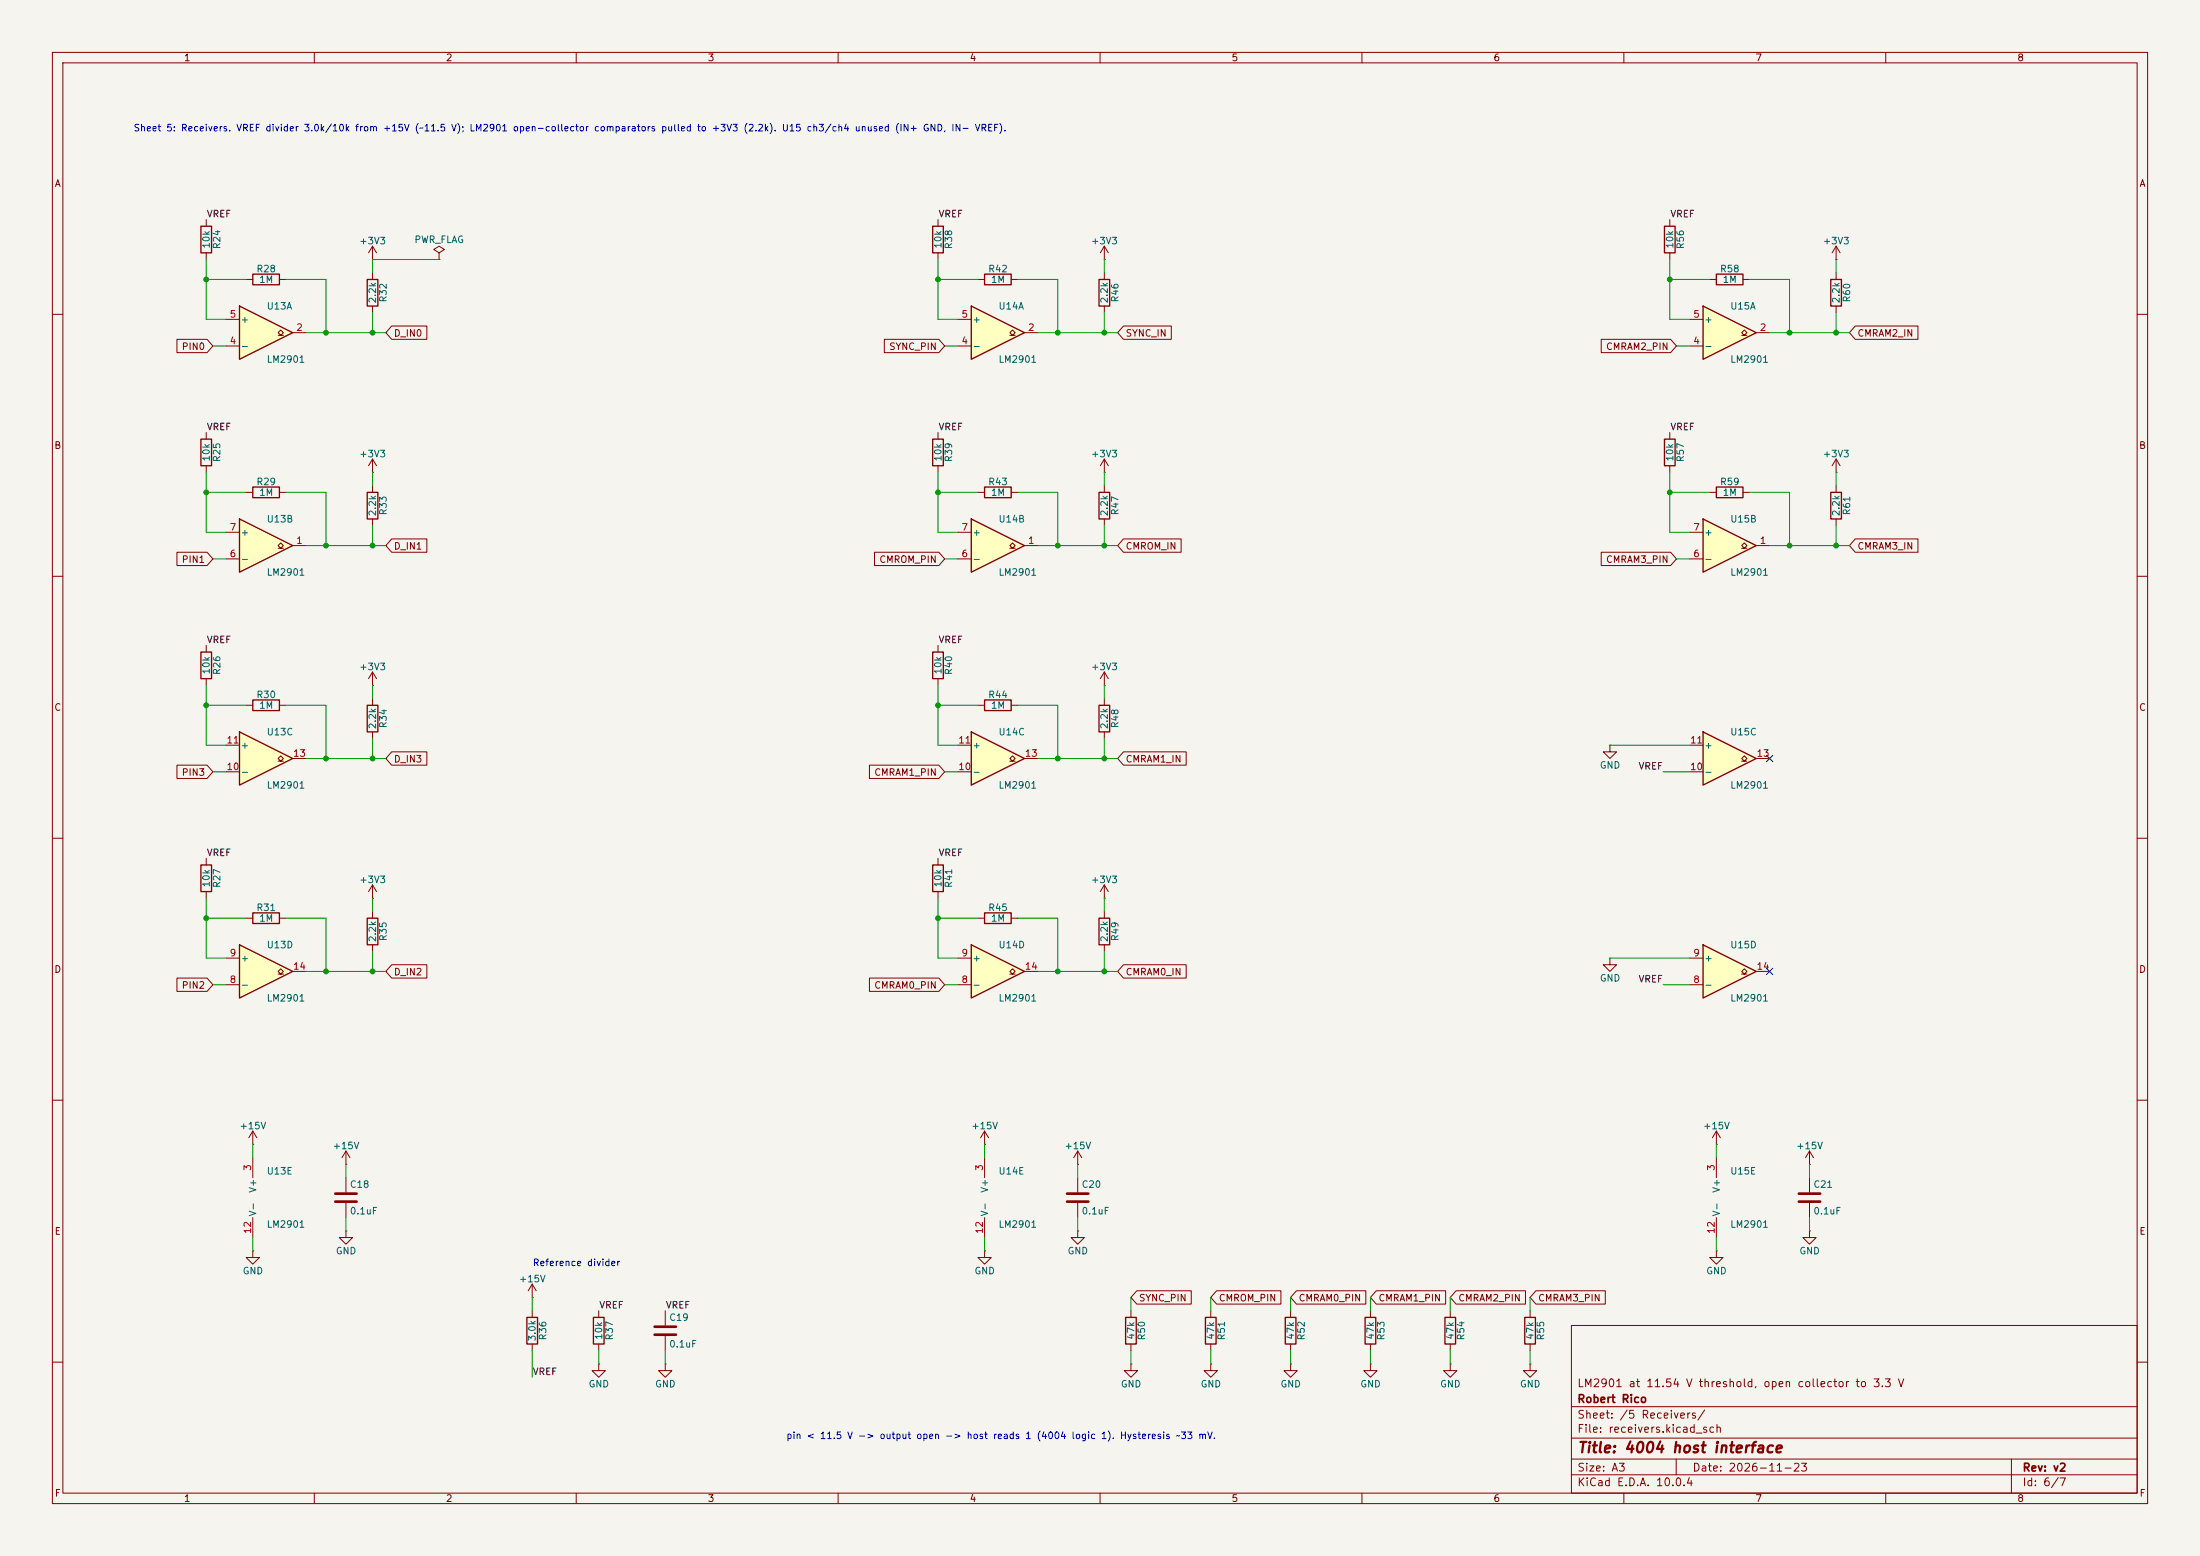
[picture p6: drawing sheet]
<svg xmlns="http://www.w3.org/2000/svg" width="420mm" height="297mm" viewBox="0 0 420 297" stroke-linecap="round" stroke-linejoin="round" font-family="sans-serif">
<path d="M0 0h420v297h-420z" fill="#f5f4ef" stroke="#f5f4ef" stroke-width=".19"/>
<g fill="none" stroke="#840000" stroke-width=".19">
<path d="M10 10h400v277h-400zM12 12h396v273h-396zM60 10v2M110 10v2M160 10v2M210 10v2M260 10v2M310 10v2M360 10v2M210.8 49.5h.1M210.8 47l-.7 1.3M210.8 47l.8 1.3"/>
<path d="M210.8 47v2.5M318.8 41.9v1.3M318.8 48.3v1.2M10 60h2M408 60h2M350.5 90.2h.1M350.5 87.6l-.7 1.3M350.5 87.6l.8 1.3M350.5 87.6v2.6M350.5 92.7v1.3M350.5 99.1v1.2M10 110h2"/>
<path d="M408 110h2M10 160h2M408 160h2M47 175.3h1.3M53.3 175.3h1.3M71.1 174v1.3M71.1 180.3v1.3M10 210h2M66 219.7l-.7 1.3M66 219.7l.8 1.3M66 219.7v2.5M408 210h2"/>
<path d="M66 234.9v1.3h1.3l-1.3 1.3-1.2-1.3h1.2M66 234.9h.1M66 222.2h.1M66 224.8v2.8M66 229.6v2.8M101.6 247.6h.1M101.6 245.1l-.8 1.3M101.6 245.1l.8 1.3M101.6 245.1v2.5M101.6 250.2v1.3M101.6 256.5v1.3M114.3 250.2v1.3"/>
<path d="M114.3 256.5v1.3M127 250.2v2.8M127 255v2.8M300 253h108v32h-108zM10 260h2M114.3 260.3v1.3h1.3l-1.3 1.3-1.3-1.3h1.3M114.3 260.3h.1M127 260.3v1.3h1.3l-1.3 1.3-1.3-1.3h1.3M127 260.3h.1M276.9 260.3v1.3h1.2l-1.2 1.3-1.3-1.3h1.3M276.9 260.3h.1M300 278.5h108"/>
<path d="M300 274.5h108M300 268.5h108M320 278.5v3M384 278.5v6.5M408 260h2M60 285v2M110 285v2M160 285v2M210 285v2M260 285v2M300 281.5h108M310 285v2"/>
<path d="M360 285v2"/>
</g>
<path d="M317.8 43.2h2v5.1h-2zM349.5 94h2v5.1h-2zM48.3 174.2h5v2.1h-5zM70.1 175.3h2v5h-2zM100.6 251.5h2v5h-2zM113.3 251.5h2v5h-2z" fill="none" stroke="#840000" stroke-width=".25"/>
<path d="M64 227.8h4.1M64 229.4h4.1M125 253.2h4M125 254.8h4" fill="none" stroke="#840000" stroke-width=".51"/>
<path d="M325.1 99.1l10.2 5-10.2 5.1z" fill="#ffffc2"/>
<path d="M327.7 52.3h5v2.1h-5zM178.1 83.8h2v5.1h-2zM325.1 99.1l10.2 5-10.2 5.1z" fill="none" stroke="#840000" stroke-width=".25"/>
<g fill="none" stroke="#840000" stroke-width=".19">
<path d="M326.4 53.3h1.3M332.7 53.3h1.3M179.1 82.6v1.2M179.1 88.9v1.3M322.6 106.7h2.5M322.6 101.6h2.5M332.5 104.6h.5l-.5-.5 .5-.5 .5 .5-.5 .5h.5M335.3 104.1h2.5M48.3 218.4h.1M48.3 215.9l-.8 1.3M48.3 215.9l.7 1.3M48.3 215.9v2.5"/>
<path d="M48.3 238.8v1.2h1.2l-1.2 1.3-1.3-1.3h1.3M48.3 238.8h.1M48.3 221v3.8M48.3 232.4v3.8"/>
</g>
<path d="M325.1 58.4l10.2 5.1-10.2 5.1z" fill="#ffffc2"/>
<path d="M38.4 43.2h2v5.1h-2zM178.1 43.2h2v5.1h-2zM325.1 58.4l10.2 5.1-10.2 5.1zM349.5 53.3h2v5.1h-2zM38.4 83.8h2v5.1h-2zM317.8 83.8h2v5.1h-2zM327.7 93h5v2h-5zM38.4 124.5h2v5h-2zM48.3 133.6h5v2h-5z" fill="none" stroke="#840000" stroke-width=".25"/>
<g fill="none" stroke="#840000" stroke-width=".19">
<path d="M39.4 41.9v1.3M39.4 48.3v1.2M71.1 49.5h.1M71.1 47l-.7 1.3M71.1 47l.8 1.3M71.1 47v2.5M83.8 48.3l1-.7-1-.6-1 .6 1 .7v1.2M83.8 49.5h.1M179.1 41.9v1.3M179.1 48.3v1.2M350.5 49.5h.1M350.5 47v2.5"/>
<path d="M350.5 52.1v1.2M350.5 58.4v1.3M350.5 47l-.7 1.3M350.5 47l.8 1.3M322.6 66h2.5M322.6 61h2.5M332.5 64h.5l-.5-.5 .5-.5 .5 .5-.5 .5h.5M335.3 63.5h2.5M39.4 82.6v1.2M39.4 88.9v1.3M318.8 82.6v1.2M318.8 88.9v1.3"/>
<path d="M326.4 94h1.3M332.7 94h1.3M39.4 123.2v1.3M39.4 129.5v1.3M47 134.6h1.3M53.3 134.6h1.3M71.1 130.8h.1M71.1 128.3v2.5M71.1 128.3l-.7 1.2M71.1 128.3l.8 1.2"/>
</g>
<path d="M185.4 99.1l10.2 5-10.2 5.1z" fill="#ffffc2"/>
<path d="M185.4 99.1l10.2 5-10.2 5.1zM70.1 134.6h2v5.1h-2z" fill="none" stroke="#840000" stroke-width=".25"/>
<path d="M182.9 106.7h2.5M182.9 101.6h2.5M192.8 104.6h.5l-.5-.5 .5-.5 .5 .5-.5 .5h.5M195.6 104.1h2.5M71.1 133.4v1.2M71.1 139.7v1.3" fill="none" stroke="#840000" stroke-width=".19"/>
<path d="M45.7 99.1l10.2 5-10.2 5.1z" fill="#ffffc2"/>
<path d="M45.7 99.1l10.2 5-10.2 5.1zM48.3 93h5v2h-5zM70.1 94h2v5.1h-2z" fill="none" stroke="#840000" stroke-width=".25"/>
<g fill="none" stroke="#840000" stroke-width=".19">
<path d="M47 94h1.3M53.3 94h1.3M71.1 90.2h.1M71.1 87.6l-.7 1.3M71.1 87.6l.8 1.3M71.1 87.6v2.6M71.1 92.7v1.3M71.1 99.1v1.2M43.2 106.7h2.5M43.2 101.6h2.5M53.1 104.6h.5l-.5-.5 .5-.5 .5 .5-.5 .5h.5M55.9 104.1h2.5"/>
<path d="M188 221v3.8M188 232.4v3.8"/>
</g>
<path d="M45.7 58.4l10.2 5.1-10.2 5.1z" fill="#ffffc2"/>
<path d="M45.7 58.4l10.2 5.1-10.2 5.1zM48.3 52.3h5v2.1h-5zM70.1 53.3h2v5.1h-2zM209.8 134.6h2v5.1h-2zM38.4 165.1h2v5.1h-2z" fill="none" stroke="#840000" stroke-width=".25"/>
<g fill="none" stroke="#840000" stroke-width=".19">
<path d="M47 53.3h1.3M53.3 53.3h1.3M71.1 52.1v1.2M71.1 58.4v1.3M43.2 66h2.5M43.2 61h2.5M53.1 64h.5l-.5-.5 .5-.5 .5 .5-.5 .5h.5M55.9 63.5h2.5M210.8 130.8h.1M210.8 128.3v2.5M210.8 133.4v1.2M210.8 139.7v1.3"/>
<path d="M210.8 128.3l-.7 1.2M210.8 128.3l.8 1.2M39.4 163.8v1.3M39.4 170.2v1.3"/>
</g>
<path d="M45.7 139.7l10.2 5.1-10.2 5.1z" fill="#ffffc2"/>
<path d="M45.7 139.7l10.2 5.1-10.2 5.1zM178.1 124.5h2v5h-2zM178.1 165.1h2v5.1h-2zM209.8 175.3h2v5h-2zM214.9 251.5h2v5h-2z" fill="none" stroke="#840000" stroke-width=".25"/>
<g fill="none" stroke="#840000" stroke-width=".19">
<path d="M179.1 123.2v1.3M179.1 129.5v1.3M43.2 147.3h2.5M43.2 142.2h2.5M53.1 145.3h.5l-.5-.5 .5-.5 .5 .5-.5 .5h.5M55.9 144.8h2.5M71.1 171.5h.1M71.1 168.9l-.7 1.3M71.1 168.9l.8 1.3M71.1 168.9v2.6M179.1 163.8v1.3M179.1 170.2v1.3"/>
<path d="M210.8 171.5h.1M210.8 168.9v2.6M210.8 174v1.3M210.8 168.9l-.7 1.3M210.8 168.9l.8 1.3M210.8 180.3v1.3M188 218.4h.1M188 215.9l-.8 1.3M188 215.9l.7 1.3M188 215.9v2.5M188 238.8v1.2h1.2l-1.2 1.3-1.3-1.3h1.3M188 238.8h.1"/>
<path d="M215.9 250.2v1.3M215.9 256.5v1.3"/>
</g>
<path d="M185.4 139.7l10.2 5.1-10.2 5.1z" fill="#ffffc2"/>
<path d="M185.4 139.7l10.2 5.1-10.2 5.1zM188 133.6h5v2h-5zM230.1 251.5h2.1v5h-2.1zM260.6 251.5h2v5h-2z" fill="none" stroke="#840000" stroke-width=".25"/>
<g fill="none" stroke="#840000" stroke-width=".19">
<path d="M186.7 134.6h1.3M193 134.6h1.3M182.9 147.3h2.5M182.9 142.2h2.5M192.8 145.3h.5l-.5-.5 .5-.5 .5 .5-.5 .5h.5M195.6 144.8h2.5M231.1 250.2v1.3M231.1 256.5v1.3M261.6 250.2v1.3M261.6 256.5v1.3M215.9 260.3v1.3h1.3l-1.3 1.3-1.3-1.3h1.3M215.9 260.3h.1"/>
<path d="M231.1 260.3v1.3h1.3l-1.3 1.3-1.2-1.3h1.2M231.1 260.3h.1"/>
</g>
<path d="M185.4 180.3l10.2 5.1-10.2 5.1z" fill="#ffffc2"/>
<path d="M188 174.2h5v2.1h-5zM185.4 180.3l10.2 5.1-10.2 5.1zM275.8 251.5h2.1v5h-2.1z" fill="none" stroke="#840000" stroke-width=".25"/>
<path d="M186.7 175.3h1.3M193 175.3h1.3M182.9 188h2.5M182.9 182.9h2.5M192.8 185.9h.5l-.5-.5 .5-.5 .5 .5-.5 .5h.5M195.6 185.4h2.5M276.9 250.2v1.3M276.9 256.5v1.3M261.6 260.3v1.3h1.3l-1.3 1.3-1.3-1.3h1.3M261.6 260.3h.1" fill="none" stroke="#840000" stroke-width=".19"/>
<path d="M45.7 180.3l10.2 5.1-10.2 5.1z" fill="#ffffc2"/>
<path d="M45.7 180.3l10.2 5.1-10.2 5.1z" fill="none" stroke="#840000" stroke-width=".25"/>
<path d="M43.2 188h2.5M43.2 182.9h2.5M53.1 185.9h.5l-.5-.5 .5-.5 .5 .5-.5 .5h.5M55.9 185.4h2.5M307.3 182.9v1.3h1.3l-1.3 1.2-1.2-1.2h1.2M307.3 182.9h.1M292.1 260.3v1.3h1.3l-1.3 1.3-1.3-1.3h1.3M292.1 260.3h.1" fill="none" stroke="#840000" stroke-width=".19"/>
<path d="M325.1 180.3l10.2 5.1-10.2 5.1z" fill="#ffffc2"/>
<path d="M325.1 180.3l10.2 5.1-10.2 5.1zM245.4 251.5h2v5h-2zM291.1 251.5h2v5h-2z" fill="none" stroke="#840000" stroke-width=".25"/>
<g fill="none" stroke="#840000" stroke-width=".19">
<path d="M322.6 188h2.5M322.6 182.9h2.5M332.5 185.9h.5l-.5-.5 .5-.5 .5 .5-.5 .5h.5M335.3 185.4h2.5M205.7 219.7l-.7 1.3M205.7 219.7l.8 1.3M205.7 219.7v2.5M345.4 219.7l-.7 1.3M345.4 219.7l.8 1.3M345.4 219.7v2.5M205.7 234.9v1.3h1.3l-1.3 1.3-1.2-1.3h1.2M205.7 234.9h.1"/>
<path d="M205.7 222.2h.1M205.7 224.8v2.8M205.7 229.6v2.8M345.4 234.9v1.3h1.3l-1.3 1.3-1.2-1.3h1.2M345.4 234.9h.1M345.4 222.2h.1M345.4 224.8v2.8M345.4 229.6v2.8M246.4 250.2v1.3M246.4 256.5v1.3M292.1 250.2v1.3M292.1 256.5v1.3"/>
<path d="M246.4 260.3v1.3h1.2l-1.2 1.3-1.3-1.3h1.3M246.4 260.3h.1"/>
</g>
<path d="M203.7 227.8h4.1M203.7 229.4h4.1M343.4 227.8h4.1M343.4 229.4h4.1" fill="none" stroke="#840000" stroke-width=".51"/>
<path d="M325.1 139.7l10.2 5.1-10.2 5.1z" fill="#ffffc2"/>
<path d="M188 52.3h5v2.1h-5zM209.8 94h2v5.1h-2zM325.1 139.7l10.2 5.1-10.2 5.1z" fill="none" stroke="#840000" stroke-width=".25"/>
<g fill="none" stroke="#840000" stroke-width=".19">
<path d="M186.7 53.3h1.3M193 53.3h1.3M210.8 90.2h.1M210.8 87.6v2.6M210.8 92.7v1.3M210.8 99.1v1.2M210.8 87.6l-.7 1.3M210.8 87.6l.8 1.3M307.3 142.2v1.3h1.3l-1.3 1.3-1.2-1.3h1.2M307.3 142.2h.1M322.6 147.3h2.5M322.6 142.2h2.5"/>
<path d="M332.5 145.3h.5l-.5-.5 .5-.5 .5 .5-.5 .5h.5M335.3 144.8h2.5M327.7 218.4h.1M327.7 215.9l-.8 1.3M327.7 215.9l.7 1.3M327.7 215.9v2.5M327.7 238.8v1.2h1.2l-1.2 1.3-1.3-1.3h1.3M327.7 238.8h.1M327.7 221v3.8M327.7 232.4v3.8"/>
</g>
<path d="M185.4 58.4l10.2 5.1-10.2 5.1z" fill="#ffffc2"/>
<path d="M185.4 58.4l10.2 5.1-10.2 5.1zM209.8 53.3h2v5.1h-2zM188 93h5v2h-5z" fill="none" stroke="#840000" stroke-width=".25"/>
<g fill="none" stroke="#840000" stroke-width=".19">
<path d="M210.8 52.1v1.2M210.8 58.4v1.3M33.8 64.8h5.7l1.1 1.2-1.1 1.3h-5.7zM74.8 62.2h6.7v2.6h-6.7l-1.1-1.3zM168.8 64.8h10.4l1.1 1.2-1.1 1.3h-10.4zM182.9 66h2.5M182.9 61h2.5M192.8 64h.5l-.5-.5 .5-.5 .5 .5-.5 .5h.5M195.6 63.5h2.5M214.5 62.2h9.1v2.6h-9.1l-1.1-1.3zM305.7 64.8h13.2l1.1 1.2-1.1 1.3h-13.2zM354.2 62.2h11.9v2.6h-11.9l-1.1-1.3z"/>
<path d="M186.7 94h1.3M193 94h1.3M33.8 105.4h5.7l1.1 1.3-1.1 1.3h-5.7zM74.8 102.9h6.7v2.5h-6.7l-1.1-1.3zM166.9 105.4h12.3l1.1 1.3-1.1 1.3h-12.3zM214.5 102.9h11v2.5h-11l-1.1-1.3zM305.7 105.4h13.2l1.1 1.3-1.1 1.3h-13.2zM354.2 102.9h11.9v2.5h-11.9l-1.1-1.3zM33.8 146h5.7l1.1 1.3-1.1 1.3h-5.7zM74.8 143.5h6.7v2.6h-6.7l-1.1-1.3zM166 146h13.2l1.1 1.3-1.1 1.3h-13.2zM214.5 143.5h11.9v2.6h-11.9l-1.1-1.3z"/>
<path d="M33.8 186.7h5.7l1.1 1.3-1.1 1.2h-5.7zM74.8 184.1h6.7v2.6h-6.7l-1.1-1.3zM166 186.7h13.2l1.1 1.3-1.1 1.2h-13.2zM214.5 184.1h11.9v2.6h-11.9l-1.1-1.3zM217 246.4h10.4v2.5h-10.4l-1.1-1.3zM232.3 246.4h12.2v2.5h-12.2l-1.2-1.3zM247.5 246.4h13.2v2.5h-13.2l-1.1-1.3zM262.7 246.4h13.3v2.5h-13.3l-1.1-1.3zM278 246.4h13.2v2.5h-13.2l-1.1-1.3zM293.2 246.4h13.3v2.5h-13.3l-1.1-1.3z"/>
</g>
<g fill="none" stroke="#009600" stroke-width=".19">
<path d="M39.4 49.5v11.5h3.8M39.4 53.3h7.6M54.6 53.3h7.6v10.2M71.1 59.7v3.8M83.8 49.5h-12.7v2.6M179.1 49.5v11.5h3.8M179.1 53.3h7.6M194.3 53.3h7.6v10.2M210.8 49.5v2.6M210.8 59.7v3.8M318.8 49.5v11.5h3.8M318.8 53.3h7.6"/>
<path d="M334 53.3h7.6v10.2M350.5 49.5v2.6M350.5 59.7v3.8M40.6 66h2.6M58.4 63.5h15.3M180.3 66h2.6M198.1 63.5h15.3M320 66h2.6M337.8 63.5h15.3M39.4 94h7.6M39.4 90.2v11.4h3.8M54.6 94h7.6v10.1"/>
<path d="M71.1 90.2v2.5M179.1 90.2v11.4h3.8M179.1 94h7.6M194.3 94h7.6v10.1M210.8 90.2v2.5M318.8 94h7.6M318.8 90.2v11.4h3.8M334 94h7.6v10.1M350.5 90.2v2.5M40.6 106.7h2.6M58.4 104.1h15.3M71.1 100.3v3.8"/>
<path d="M180.3 106.7h2.6M198.1 104.1h15.3M210.8 100.3v3.8M320 106.7h2.6M337.8 104.1h15.3M350.5 100.3v3.8M39.4 134.6h7.6M39.4 130.8v11.4h3.8M54.6 134.6h7.6v10.2M71.1 130.8v2.6M179.1 130.8v11.4h3.8M179.1 134.6h7.6"/>
<path d="M194.3 134.6h7.6v10.2M210.8 130.8v2.6M40.6 147.3h2.6M58.4 144.8h15.3M71.1 141v3.8M180.3 147.3h2.6M198.1 144.8h15.3M210.8 141v3.8M307.3 142.2h15.3M317.5 147.3h5.1M39.4 171.5v11.4h3.8M39.4 175.3h7.6"/>
<path d="M54.6 175.3h7.6v10.1M71.1 171.5v2.5M179.1 171.5v11.4h3.8M179.1 175.3h7.6M194.3 175.3h7.6v10.1M210.8 171.5v2.5M40.6 188h2.6M58.4 185.4h15.3M71.1 181.6v3.8M180.3 188h2.6M198.1 185.4h15.3M210.8 181.6v3.8"/>
<path d="M307.3 182.9h15.3M317.5 188h5.1M48.3 218.4v2.6M188 218.4v2.6M327.7 218.4v2.6M48.3 236.2v2.6M66 222.2v2.6M66 232.4v2.5M188 236.2v2.6M205.7 222.2v2.6M205.7 232.4v2.5M327.7 236.2v2.6"/>
<path d="M345.4 222.2v2.6M345.4 232.4v2.5M101.6 247.6v2.6M101.6 257.8v5.1M114.3 257.8v2.5M127 257.8v2.5M215.9 247.6v2.6M215.9 257.8v2.5M231.1 247.6v2.6M231.1 257.8v2.5M246.4 247.6v2.6M246.4 257.8v2.5"/>
<path d="M261.6 247.6v2.6M261.6 257.8v2.5M276.9 247.6v2.6M276.9 257.8v2.5M292.1 247.6v2.6M292.1 257.8v2.5"/>
</g>
<path d="M337.2 144.2l1.2 1.2M338.4 144.2l-1.2 1.2M337.2 184.8l1.2 1.2M338.4 184.8l-1.2 1.2" fill="none" stroke="#000084" stroke-width=".19"/>
<g fill="#009600" stroke="#009600" stroke-width=".19">
<circle cx="350.5" cy="104.1" r=".46"/>
<circle cx="341.6" cy="104.1" r=".46"/>
<circle cx="341.6" cy="63.5" r=".46"/>
<circle cx="350.5" cy="63.5" r=".46"/>
<circle cx="201.9" cy="104.1" r=".46"/>
<circle cx="210.8" cy="104.1" r=".46"/>
<circle cx="201.9" cy="144.8" r=".46"/>
<circle cx="210.8" cy="144.8" r=".46"/>
<circle cx="179.1" cy="175.3" r=".46"/>
<circle cx="318.8" cy="53.3" r=".46"/>
<circle cx="318.8" cy="94" r=".46"/>
<circle cx="210.8" cy="63.5" r=".46"/>
<circle cx="201.9" cy="63.5" r=".46"/>
<circle cx="179.1" cy="94" r=".46"/>
<circle cx="179.1" cy="53.3" r=".46"/>
<circle cx="201.9" cy="185.4" r=".46"/>
<circle cx="210.8" cy="185.4" r=".46"/>
<circle cx="179.1" cy="134.6" r=".46"/>
<circle cx="62.2" cy="144.8" r=".46"/>
<circle cx="62.2" cy="104.1" r=".46"/>
<circle cx="71.1" cy="144.8" r=".46"/>
<circle cx="39.4" cy="53.3" r=".46"/>
<circle cx="39.4" cy="94" r=".46"/>
<circle cx="39.4" cy="134.6" r=".46"/>
<circle cx="62.2" cy="63.5" r=".46"/>
<circle cx="71.1" cy="63.5" r=".46"/>
<circle cx="71.1" cy="104.1" r=".46"/>
<circle cx="62.2" cy="185.4" r=".46"/>
<circle cx="71.1" cy="185.4" r=".46"/>
<circle cx="39.4" cy="175.3" r=".46"/>
</g>
<text font-size="2" fill="#840000" x="301" y="277.8">Title: 4004 host interface</text>
<g font-size="1.5" fill="#840000">
<text x="301" y="268.1">Robert Rico</text>
<text x="301" y="265.1">LM2901 at 11.54 V threshold, open collector to 3.3 V</text>
<text x="301" y="273.8">File: receivers.kicad_sch</text>
<text x="301" y="271.1">Sheet: /5 Receivers/</text>
<text x="301" y="281.2">Size: A3</text>
<text x="323" y="281.2">Date: 2026-11-23</text>
<text x="386" y="281.2">Rev: v2</text>
<text x="301" y="284">KiCad E.D.A. 10.0.4</text>
<text x="386" y="284">Id: 6/7</text>
</g>
<g font-size="1.3" fill="#840000">
<text x="35" y="12">1</text>
<text x="85" y="12">2</text>
<text x="135" y="12">3</text>
<text x="185" y="12">4</text>
<text x="235" y="12">5</text>
<text x="285" y="12">6</text>
<text x="335" y="12">7</text>
<text x="385" y="12">8</text>
<text x="10.3" y="36">A</text>
<text x="408.3" y="36">A</text>
<text x="75.1" y="64.6">D_IN0</text>
<text x="214.8" y="64.6">SYNC_IN</text>
<text x="354.5" y="64.6">CMRAM2_IN</text>
<text x="34.6" y="67.1">PIN0</text>
<text x="169.6" y="67.1">SYNC_PIN</text>
<text x="306.5" y="67.1">CMRAM2_PIN</text>
<text x="10.3" y="86">B</text>
<text x="408.2" y="86">B</text>
<text x="34.6" y="107.7">PIN1</text>
<text x="75.1" y="105.2">D_IN1</text>
<text x="167.8" y="107.7">CMROM_PIN</text>
<text x="214.8" y="105.2">CMROM_IN</text>
<text x="306.5" y="107.7">CMRAM3_PIN</text>
<text x="354.5" y="105.2">CMRAM3_IN</text>
<text x="10.3" y="136">C</text>
<text x="408.2" y="136">C</text>
<text x="34.6" y="148.4">PIN3</text>
<text x="75.1" y="145.8">D_IN3</text>
<text x="166.8" y="148.4">CMRAM1_PIN</text>
<text x="214.8" y="145.8">CMRAM1_IN</text>
<text x="10.3" y="186">D</text>
<text x="408.2" y="186">D</text>
<text x="34.6" y="189">PIN2</text>
<text x="75.1" y="186.5">D_IN2</text>
<text x="166.8" y="189">CMRAM0_PIN</text>
<text x="214.8" y="186.5">CMRAM0_IN</text>
<text x="10.3" y="236">E</text>
<text x="408.3" y="236">E</text>
<text x="217.3" y="248.7">SYNC_PIN</text>
<text x="232.6" y="248.7">CMROM_PIN</text>
<text x="247.8" y="248.7">CMRAM0_PIN</text>
<text x="263" y="248.7">CMRAM1_PIN</text>
<text x="278.3" y="248.7">CMRAM2_PIN</text>
<text x="293.5" y="248.7">CMRAM3_PIN</text>
<text x="10.3" y="286">F</text>
<text x="35" y="287">1</text>
<text x="85" y="287">2</text>
<text x="135" y="287">3</text>
<text x="185" y="287">4</text>
<text x="235" y="287">5</text>
<text x="285" y="287">6</text>
<text x="335" y="287">7</text>
<text x="385" y="287">8</text>
<text x="408.3" y="286">F</text>
</g>
<g font-size="1.3" fill="#0000c2">
<text x="25.4" y="25.4">Sheet 5: Receivers. VREF divider 3.0k/10k from +15V (~11.5 V); LM2901 open-collector comparators pulled to +3V3 (2.2k). U15 ch3/ch4 unused (IN+ GND, IN- VREF).</text>
<text x="101.6" y="242">Reference divider</text>
<text x="150" y="275">pin &lt; 11.5 V -&gt; output open -&gt; host reads 1 (4004 logic 1). Hysteresis ~33 mV.</text>
</g>
<g font-size="1.3" fill="#0f0f0f">
<text x="39.4" y="41.8">VREF</text>
<text x="179.1" y="41.8">VREF</text>
<text x="318.8" y="41.8">VREF</text>
<text x="39.4" y="82.4">VREF</text>
<text x="179.1" y="82.4">VREF</text>
<text x="318.8" y="82.4">VREF</text>
<text x="39.4" y="123.1">VREF</text>
<text x="179.1" y="123.1">VREF</text>
<text x="312.7" y="147.2">VREF</text>
<text x="39.4" y="163.7">VREF</text>
<text x="179.1" y="163.7">VREF</text>
<text x="312.7" y="187.8">VREF</text>
<text x="114.3" y="250.1">VREF</text>
<text x="127" y="250.1">VREF</text>
<text x="101.6" y="262.8">VREF</text>
</g>
<g font-size="1.3" fill="#006464">
<text x="40.3" y="47.5" transform="rotate(-90 40.3 47.5)">10k</text>
<text x="42.4" y="47.7" transform="rotate(-90 42.4 47.7)">R24</text>
<text x="68.5" y="46.9">+3V3</text>
<text x="79" y="46.7">PWR_FLAG</text>
<text x="180" y="47.5" transform="rotate(-90 180 47.5)">10k</text>
<text x="182.1" y="47.7" transform="rotate(-90 182.1 47.7)">R38</text>
<text x="208.2" y="46.9">+3V3</text>
<text x="319.7" y="47.5" transform="rotate(-90 319.7 47.5)">10k</text>
<text x="321.8" y="47.7" transform="rotate(-90 321.8 47.7)">R56</text>
<text x="347.9" y="46.9">+3V3</text>
<text x="48.9" y="52.3">R28</text>
<text x="188.6" y="52.3">R42</text>
<text x="328.3" y="52.3">R58</text>
<text x="49.4" y="54.3">1M</text>
<text x="50.8" y="59.4">U13A</text>
<text x="72.1" y="58" transform="rotate(-90 72.1 58)">2.2k</text>
<text x="74.1" y="57.8" transform="rotate(-90 74.1 57.8)">R32</text>
<text x="189.1" y="54.3">1M</text>
<text x="190.5" y="59.4">U14A</text>
<text x="211.8" y="58" transform="rotate(-90 211.8 58)">2.2k</text>
<text x="213.8" y="57.8" transform="rotate(-90 213.8 57.8)">R46</text>
<text x="328.8" y="54.3">1M</text>
<text x="330.2" y="59.4">U15A</text>
<text x="351.5" y="58" transform="rotate(-90 351.5 58)">2.2k</text>
<text x="353.5" y="57.8" transform="rotate(-90 353.5 57.8)">R60</text>
<text x="45.8" y="61.9">+</text>
<text x="185.5" y="61.9">+</text>
<text x="325.2" y="61.9">+</text>
<text x="45.8" y="67">-</text>
<text x="50.8" y="69.6">LM2901</text>
<text x="185.5" y="67">-</text>
<text x="190.5" y="69.6">LM2901</text>
<text x="325.2" y="67">-</text>
<text x="330.2" y="69.6">LM2901</text>
<text x="40.3" y="88.2" transform="rotate(-90 40.3 88.2)">10k</text>
<text x="42.4" y="88.3" transform="rotate(-90 42.4 88.3)">R25</text>
<text x="68.5" y="87.6">+3V3</text>
<text x="180" y="88.2" transform="rotate(-90 180 88.2)">10k</text>
<text x="182.1" y="88.3" transform="rotate(-90 182.1 88.3)">R39</text>
<text x="208.2" y="87.6">+3V3</text>
<text x="319.7" y="88.2" transform="rotate(-90 319.7 88.2)">10k</text>
<text x="321.8" y="88.3" transform="rotate(-90 321.8 88.3)">R57</text>
<text x="347.9" y="87.6">+3V3</text>
<text x="48.9" y="92.9">R29</text>
<text x="49.4" y="95">1M</text>
<text x="188.6" y="92.9">R43</text>
<text x="189.1" y="95">1M</text>
<text x="328.3" y="92.9">R59</text>
<text x="328.8" y="95">1M</text>
<text x="50.8" y="100">U13B</text>
<text x="72.1" y="98.6" transform="rotate(-90 72.1 98.6)">2.2k</text>
<text x="74.1" y="98.5" transform="rotate(-90 74.1 98.5)">R33</text>
<text x="190.5" y="100">U14B</text>
<text x="211.8" y="98.6" transform="rotate(-90 211.8 98.6)">2.2k</text>
<text x="213.8" y="98.5" transform="rotate(-90 213.8 98.5)">R47</text>
<text x="330.2" y="100">U15B</text>
<text x="351.5" y="98.6" transform="rotate(-90 351.5 98.6)">2.2k</text>
<text x="353.5" y="98.5" transform="rotate(-90 353.5 98.5)">R61</text>
<text x="45.8" y="107.7">-</text>
<text x="45.8" y="102.6">+</text>
<text x="185.5" y="107.7">-</text>
<text x="185.5" y="102.6">+</text>
<text x="325.2" y="107.7">-</text>
<text x="325.2" y="102.6">+</text>
<text x="50.8" y="110.2">LM2901</text>
<text x="190.5" y="110.2">LM2901</text>
<text x="330.2" y="110.2">LM2901</text>
<text x="40.3" y="128.8" transform="rotate(-90 40.3 128.8)">10k</text>
<text x="42.4" y="128.9" transform="rotate(-90 42.4 128.9)">R26</text>
<text x="68.5" y="128.2">+3V3</text>
<text x="180" y="128.8" transform="rotate(-90 180 128.8)">10k</text>
<text x="182.1" y="128.9" transform="rotate(-90 182.1 128.9)">R40</text>
<text x="208.2" y="128.2">+3V3</text>
<text x="48.9" y="133.6">R30</text>
<text x="49.4" y="135.6">1M</text>
<text x="188.6" y="133.6">R44</text>
<text x="189.1" y="135.6">1M</text>
<text x="45.8" y="143.2">+</text>
<text x="50.8" y="140.7">U13C</text>
<text x="72.1" y="139.3" transform="rotate(-90 72.1 139.3)">2.2k</text>
<text x="74.1" y="139.1" transform="rotate(-90 74.1 139.1)">R34</text>
<text x="185.5" y="143.2">+</text>
<text x="190.5" y="140.7">U14C</text>
<text x="211.8" y="139.3" transform="rotate(-90 211.8 139.3)">2.2k</text>
<text x="213.8" y="139.1" transform="rotate(-90 213.8 139.1)">R48</text>
<text x="325.2" y="143.2">+</text>
<text x="330.2" y="140.7">U15C</text>
<text x="45.8" y="148.3">-</text>
<text x="185.5" y="148.3">-</text>
<text x="305.3" y="147">GND</text>
<text x="325.2" y="148.3">-</text>
<text x="50.8" y="150.8">LM2901</text>
<text x="190.5" y="150.8">LM2901</text>
<text x="330.2" y="150.8">LM2901</text>
<text x="40.3" y="169.5" transform="rotate(-90 40.3 169.5)">10k</text>
<text x="42.4" y="169.6" transform="rotate(-90 42.4 169.6)">R27</text>
<text x="68.5" y="168.9">+3V3</text>
<text x="180" y="169.5" transform="rotate(-90 180 169.5)">10k</text>
<text x="182.1" y="169.6" transform="rotate(-90 182.1 169.6)">R41</text>
<text x="208.2" y="168.9">+3V3</text>
<text x="48.9" y="174.2">R31</text>
<text x="49.4" y="176.2">1M</text>
<text x="72.1" y="179.9" transform="rotate(-90 72.1 179.9)">2.2k</text>
<text x="74.1" y="179.7" transform="rotate(-90 74.1 179.7)">R35</text>
<text x="188.6" y="174.2">R45</text>
<text x="189.1" y="176.2">1M</text>
<text x="211.8" y="179.9" transform="rotate(-90 211.8 179.9)">2.2k</text>
<text x="213.8" y="179.7" transform="rotate(-90 213.8 179.7)">R49</text>
<text x="45.8" y="183.9">+</text>
<text x="50.8" y="181.3">U13D</text>
<text x="185.5" y="183.9">+</text>
<text x="190.5" y="181.3">U14D</text>
<text x="325.2" y="183.9">+</text>
<text x="330.2" y="181.3">U15D</text>
<text x="45.8" y="188.9">-</text>
<text x="50.8" y="191.5">LM2901</text>
<text x="185.5" y="188.9">-</text>
<text x="190.5" y="191.5">LM2901</text>
<text x="305.3" y="187.7">GND</text>
<text x="325.2" y="188.9">-</text>
<text x="330.2" y="191.5">LM2901</text>
<text x="45.6" y="215.9">+15V</text>
<text x="185.3" y="215.9">+15V</text>
<text x="325" y="215.9">+15V</text>
<text x="63.4" y="219.7">+15V</text>
<text x="203.1" y="219.7">+15V</text>
<text x="342.8" y="219.7">+15V</text>
<text x="49.2" y="227.8" transform="rotate(-90 49.2 227.8)">V+</text>
<text x="50.8" y="224.5">U13E</text>
<text x="66.7" y="227">C18</text>
<text x="188.9" y="227.8" transform="rotate(-90 188.9 227.8)">V+</text>
<text x="190.5" y="224.5">U14E</text>
<text x="206.4" y="227">C20</text>
<text x="328.6" y="227.8" transform="rotate(-90 328.6 227.8)">V+</text>
<text x="330.2" y="224.5">U15E</text>
<text x="346.1" y="227">C21</text>
<text x="49.2" y="232.3" transform="rotate(-90 49.2 232.3)">V-</text>
<text x="66.7" y="232.1">0.1uF</text>
<text x="188.9" y="232.3" transform="rotate(-90 188.9 232.3)">V-</text>
<text x="206.4" y="232.1">0.1uF</text>
<text x="328.6" y="232.3" transform="rotate(-90 328.6 232.3)">V-</text>
<text x="346.1" y="232.1">0.1uF</text>
<text x="50.8" y="234.7">LM2901</text>
<text x="64" y="239.7">GND</text>
<text x="190.5" y="234.7">LM2901</text>
<text x="203.7" y="239.7">GND</text>
<text x="330.2" y="234.7">LM2901</text>
<text x="343.4" y="239.7">GND</text>
<text x="46.2" y="243.5">GND</text>
<text x="99" y="245.1">+15V</text>
<text x="185.9" y="243.5">GND</text>
<text x="325.6" y="243.5">GND</text>
<text x="102.6" y="256.1" transform="rotate(-90 102.6 256.1)">3.0k</text>
<text x="104.6" y="255.9" transform="rotate(-90 104.6 255.9)">R36</text>
<text x="115.3" y="255.8" transform="rotate(-90 115.3 255.8)">10k</text>
<text x="117.3" y="255.9" transform="rotate(-90 117.3 255.9)">R37</text>
<text x="127.6" y="252.4">C19</text>
<text x="127.6" y="257.5">0.1uF</text>
<text x="216.9" y="255.8" transform="rotate(-90 216.9 255.8)">47k</text>
<text x="218.9" y="255.9" transform="rotate(-90 218.9 255.9)">R50</text>
<text x="232.1" y="255.8" transform="rotate(-90 232.1 255.8)">47k</text>
<text x="234.1" y="255.9" transform="rotate(-90 234.1 255.9)">R51</text>
<text x="247.4" y="255.8" transform="rotate(-90 247.4 255.8)">47k</text>
<text x="249.4" y="255.9" transform="rotate(-90 249.4 255.9)">R52</text>
<text x="262.6" y="255.8" transform="rotate(-90 262.6 255.8)">47k</text>
<text x="264.6" y="255.9" transform="rotate(-90 264.6 255.9)">R53</text>
<text x="277.8" y="255.8" transform="rotate(-90 277.8 255.8)">47k</text>
<text x="279.9" y="255.9" transform="rotate(-90 279.9 255.9)">R54</text>
<text x="293.1" y="255.8" transform="rotate(-90 293.1 255.8)">47k</text>
<text x="295.1" y="255.9" transform="rotate(-90 295.1 255.9)">R55</text>
<text x="112.3" y="265.1">GND</text>
<text x="125" y="265.1">GND</text>
<text x="213.9" y="265.1">GND</text>
<text x="229.1" y="265.1">GND</text>
<text x="244.3" y="265.1">GND</text>
<text x="259.6" y="265.1">GND</text>
<text x="274.8" y="265.1">GND</text>
<text x="290.1" y="265.1">GND</text>
</g>
<g font-size="1.3" fill="#a90000">
<text x="43.7" y="60.9">5</text>
<text x="56.4" y="63.5">2</text>
<text x="183.4" y="60.9">5</text>
<text x="196.1" y="63.5">2</text>
<text x="323.1" y="60.9">5</text>
<text x="335.8" y="63.5">2</text>
<text x="43.7" y="66">4</text>
<text x="183.4" y="66">4</text>
<text x="323.1" y="66">4</text>
<text x="43.7" y="101.6">7</text>
<text x="183.4" y="101.6">7</text>
<text x="323.1" y="101.6">7</text>
<text x="43.7" y="106.7">6</text>
<text x="56.4" y="104.1">1</text>
<text x="183.4" y="106.7">6</text>
<text x="196.1" y="104.1">1</text>
<text x="323.1" y="106.7">6</text>
<text x="335.8" y="104.1">1</text>
<text x="43.1" y="142.2">11</text>
<text x="182.8" y="142.2">11</text>
<text x="322.5" y="142.2">11</text>
<text x="43.1" y="147.3">10</text>
<text x="55.8" y="144.8">13</text>
<text x="182.8" y="147.3">10</text>
<text x="195.5" y="144.8">13</text>
<text x="322.5" y="147.3">10</text>
<text x="335.2" y="144.8">13</text>
<text x="43.7" y="182.9">9</text>
<text x="55.8" y="185.4">14</text>
<text x="183.4" y="182.9">9</text>
<text x="195.5" y="185.4">14</text>
<text x="323.1" y="182.9">9</text>
<text x="335.2" y="185.4">14</text>
<text x="43.7" y="187.9">8</text>
<text x="183.4" y="187.9">8</text>
<text x="323.1" y="187.9">8</text>
<text x="48.2" y="223.6" transform="rotate(-90 48.2 223.6)">3</text>
<text x="187.9" y="223.6" transform="rotate(-90 187.9 223.6)">3</text>
<text x="327.6" y="223.6" transform="rotate(-90 327.6 223.6)">3</text>
<text x="48.2" y="235.6" transform="rotate(-90 48.2 235.6)">12</text>
<text x="187.9" y="235.6" transform="rotate(-90 187.9 235.6)">12</text>
<text x="327.6" y="235.6" transform="rotate(-90 327.6 235.6)">12</text>
</g>
</svg>
